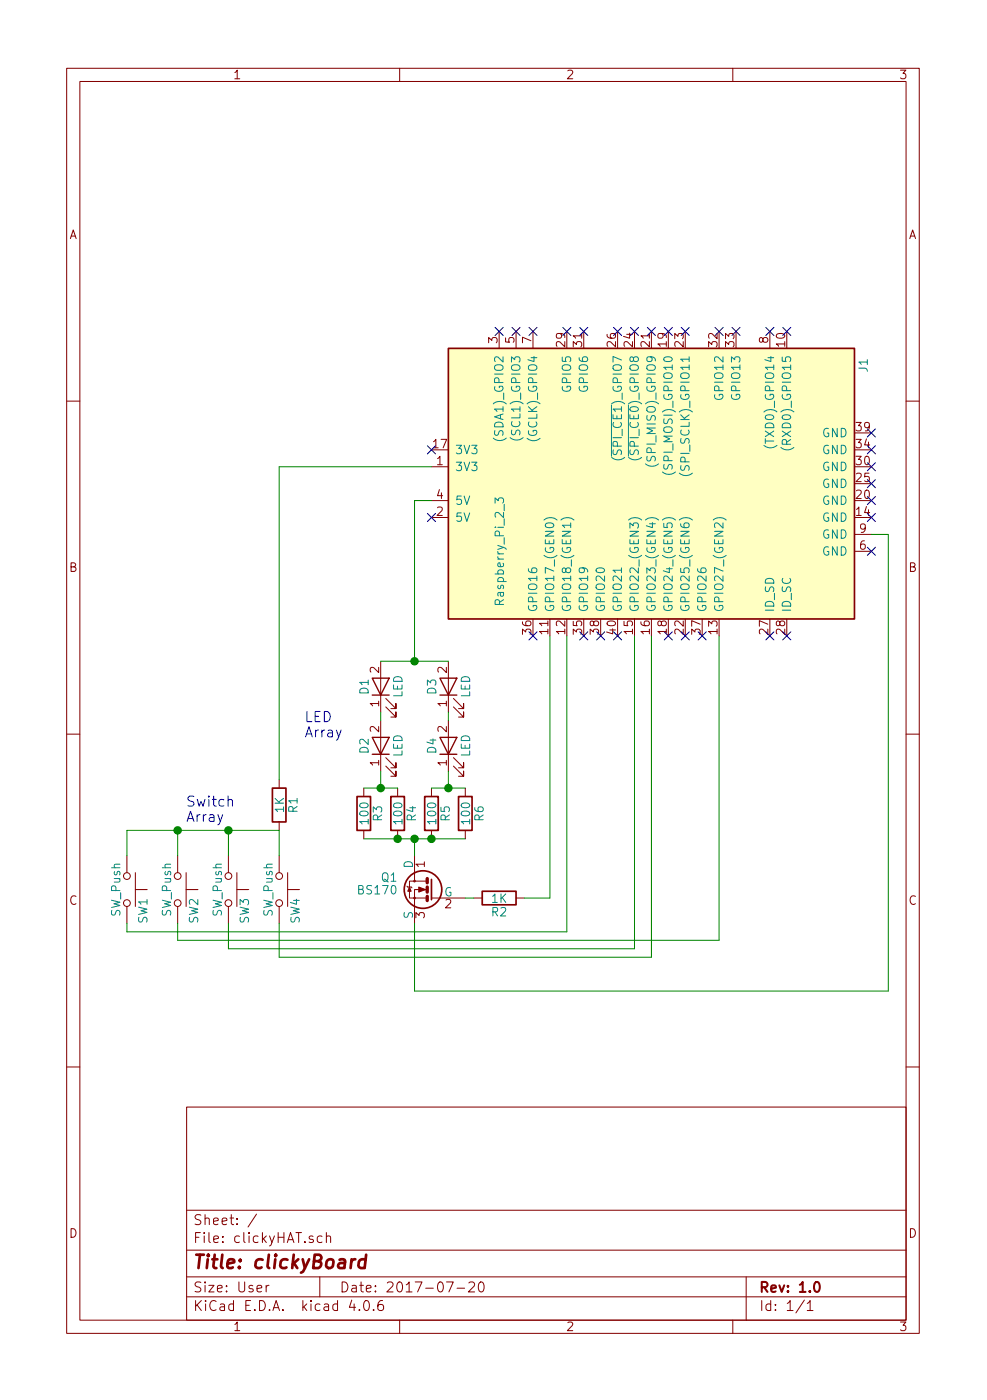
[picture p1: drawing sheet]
<svg xmlns="http://www.w3.org/2000/svg" width="148mm" height="210mm" viewBox="0 0 148 210" stroke-linecap="round" stroke-linejoin="round" font-family="sans-serif">
<g fill="none" stroke="#840000" stroke-width=".15">
<path d="M10 10.3h128v189.9h-128zM12 12.2h124v186.1h-124zM60 10.3v1.9M110 10.3v1.9M74.9 49.8v2.5M77.5 49.8v2.5M80 49.8v2.5M115.6 49.8v2.5M10 60.2h2M64.8 70.1h2.5M64.8 77.7h2.5M64.8 75.2h2.5"/>
<path d="M136 60.2h2M57.1 99.3v7.6M67.3 99.3v7.6M128.3 82.8h2.5M128.3 80.3h2.5M10 110.3h2M41.9 117.1v1.3M54.6 118.4v1.2M57.1 108.2v7.6M57.9 106.2l1.5 1.5v-.8v.8h-.7M57.9 104.9l1.5 1.5v-.7v.7h-.7M57.9 115.1l1.5 1.5v-.8v.8h-.7"/>
<path d="M57.9 113.8l1.5 1.5v-.8v.8h-.7M59.7 118.4v1.2M64.8 118.4v1.2M67.3 108.2v7.6M68.1 106.2l1.5 1.5v-.8v.8h-.8M68.1 104.9l1.5 1.5v-.7v.7h-.8M68.1 115.1l1.5 1.5v-.8v.8h-.8M68.1 113.8l1.5 1.5v-.8v.8h-.8M69.8 118.4v1.2M136 110.3h2M19 128.5v2.6M19 136.1v2.6"/>
<path d="M20.3 133.6h1.8M20.3 131.1v5M26.7 128.5v2.6M26.7 136.1v2.6M27.9 133.6h1.8M27.9 131.1v5M34.3 128.5v2.6M34.3 136.1v2.6M35.6 133.6h1.7M35.6 131.1v5M41.9 123.4v1.3M41.9 128.5v2.6"/>
<path d="M41.9 136.1v2.6M43.2 133.6h1.8M43.2 131.1v5M54.6 124.7v1.3M59.7 124.7v1.3M61.1 133.1l.1 .1h.5l.1 .1M62.2 128.5v3.8h1.8M62.2 132.3h-.7v2.6h.7v-1.3h1.8M64 134.9h-1.8v3.8M64.8 134.9h5M64.8 124.7v1.3M69.8 124.7v1.3"/>
<path d="M71.1 134.9h1.3M77.5 134.9h1.2M10 160.2h2M28 166.3h108v32h-108zM136 160.2h2M28 194.8h108M28 191.8h108M28 187.8h108M28 181.8h108M38.5 182.3l-1.3 2M40 193v1M40.4 193l-.3 .1-.1 .2"/>
<path d="M48 191.8v3M48.3 185.7l-.4-.1-.3 .3 .1 .6 .2 .1 .4-.1M49 185.7a.38 .38 0 0 1 .6 .1v.8M49 185.1v1.5M52.8 195.2l-.3 1.1h.9M53.9 196.7h.1l-.1 .1v-.1v.1M54.7 195.5a.35 .35 0 0 1 .4-.2 .35 .35 0 0 1 .3 .3 .77 .77 0 0 1-.5 1.2 .9 .9 0 0 1-.2-1.3zM56.1 196.7h.1l-.1 .1-.1-.1h.1v.1M57.4 195.3a.59 .59 0 0 0-.7 .7l.1 .7 .2 .1 .5-.1 .1-.5-.2-.2-.4-.1-.3 .3M60 198.3v1.9M67 192.5h1l-.6 1.5M68.6 193.5h1.1"/>
<path d="M70.4 192.7l.2-.2 .5 .1a.37 .37 0 0 1 .1 .6l-.9 .8h.9M72 192.7a.35 .35 0 0 1 .3-.2 .35 .35 0 0 1 .3 .3 .77 .77 0 0 1-.4 1.2 .9 .9 0 0 1-.2-1.3zM110 198.3v1.9M112 191.8v6.5M120.8 195.2l-1.3 2M121.2 195.8l.4-.5v1.5M121.2 196.8h.8"/>
<circle cx="19" cy="131.6" r=".51"/>
<circle cx="19" cy="135.6" r=".51"/>
<circle cx="26.7" cy="131.6" r=".51"/>
<circle cx="26.7" cy="135.6" r=".51"/>
<circle cx="34.3" cy="131.6" r=".51"/>
<circle cx="34.3" cy="135.6" r=".51"/>
<circle cx="41.9" cy="131.6" r=".51"/>
<circle cx="41.9" cy="135.6" r=".51"/>
<circle cx="62.2" cy="132.3" r=".13"/>
<circle cx="62.2" cy="134.9" r=".13"/>
</g>
<path d="M122.4 192.7a.35 .35 0 0 1 .3-.2 .35 .35 0 0 1 .3 .3 .77 .77 0 0 1-.4 1.2 .9 .9 0 0 1-.2-1.3z" fill="none" stroke="#840000" stroke-width=".3"/>
<path d="M54.9 189.2a.7 .7 0 0 0-1 .3l-.1 .6 .1 .2 .3 .1 .5-.1M55 188.4l-.3 2" fill="none" stroke="#840000" stroke-width=".41"/>
<path d="M67.3 52.3h61v40.7h-61z" fill="#ffffc2" stroke="#ffffc2" stroke-width=".15"/>
<g fill="none" stroke="#840000" stroke-width=".25">
<path d="M67.3 52.3h61v40.7h-61zM40.9 118.4h2v5h-2zM53.6 119.6h2v5.1h-2zM58.7 119.6h2v5.1h-2zM63.8 119.6h2v5.1h-2zM68.8 119.6h2.1v5.1h-2.1zM64.8 132.1v3M72.4 133.9h5.1v2h-5.1z"/>
<circle cx="63.5" cy="133.6" r="2.82"/>
</g>
<g fill="none" stroke="#008484" stroke-width=".15">
<path d="M74 65.8a1.51 1.51 0 0 0 2 0M74.3 75.6v-.8l.5 .4 .1-.4h.6l.1 .2v.4l-.1 .2M76.6 65.7a1.51 1.51 0 0 0 1.9 0M81.7 78.1a1.51 1.51 0 0 1 1.9 0M84.2 78.1a1.51 1.51 0 0 1 2 0M91.8 60.8v7.7M91.8 68.7a1.51 1.51 0 0 0 2 0M94.3 60.8v7.7M94.4 68.7a1.51 1.51 0 0 0 1.9 0M94.4 78.1a1.51 1.51 0 0 1 1.9 0M96.9 69.7a1.51 1.51 0 0 0 2 0M96.9 78.1a1.51 1.51 0 0 1 2 0"/>
<path d="M99.4 78.1a1.51 1.51 0 0 1 2 0M99.4 70.9a1.51 1.51 0 0 0 2 0M102 78.1a1.51 1.51 0 0 1 1.9 0M102 71.1a1.51 1.51 0 0 0 1.9 0M107.1 78.1a1.51 1.51 0 0 1 1.9 0M114.7 66.9a1.51 1.51 0 0 0 1.9 0M117.2 67.2a1.51 1.51 0 0 0 2 0"/>
</g>
<path d="M64.1 131.9v.7M64.1 133.2v.8M64.1 134.6v.6" fill="none" stroke="#840000" stroke-width=".51"/>
<g fill="#840000" stroke="#840000" stroke-width=".15">
<path d="M61.5 133.2l.2 .7h-.5z"/>
<path d="M62.9 133.2l1 .4-1 .4z"/>
</g>
<path d="M55.9 101.8h2.5l-1.3 2.6zM55.9 110.7h2.5l-1.3 2.6zM55.9 104.4h2.5M55.9 113.3h2.5M66 101.8h2.6l-1.3 2.6zM66 110.7h2.6l-1.3 2.6zM66 104.4h2.6M66 113.3h2.6" fill="none" stroke="#840000" stroke-width=".2"/>
<g fill="none" stroke="#000084" stroke-width=".15">
<path d="M74.3 49.2l1.2 1.2M75.5 49.2l-1.2 1.2M76.9 49.2l1.2 1.2M78.1 49.2l-1.2 1.2M79.4 49.2l1.2 1.2M80.6 49.2l-1.2 1.2M84.5 49.2l1.2 1.2M85.7 49.2l-1.2 1.2M87 49.2l1.2 1.2M88.2 49.2l-1.2 1.2M92.1 49.2l1.2 1.2M93.3 49.2l-1.2 1.2"/>
<path d="M94.6 49.2l1.3 1.2M95.9 49.2l-1.3 1.2M97.2 49.2l1.2 1.2M98.4 49.2l-1.2 1.2M99.7 49.2l1.2 1.2M100.9 49.2l-1.2 1.2M102.3 49.2l1.2 1.2M103.5 49.2l-1.2 1.2M107.3 49.2l1.3 1.2M108.6 49.2l-1.3 1.2M109.9 49.2l1.2 1.2M111.1 49.2l-1.2 1.2"/>
<path d="M115 49.2l1.2 1.2M116.2 49.2l-1.2 1.2M117.5 49.2l1.2 1.2M118.7 49.2l-1.2 1.2M64.2 66.9l1.2 1.3M64.2 77.1l1.2 1.2M65.4 77.1l-1.2 1.2M65.4 66.9l-1.2 1.3M130.2 66.9l1.2 1.3M130.2 69.5l1.2 1.2M130.2 74.6l1.2 1.2M130.2 77.1l1.2 1.2"/>
<path d="M130.2 72l1.2 1.2M130.2 64.4l1.2 1.2M131.4 64.4l-1.2 1.2M131.4 66.9l-1.2 1.3M131.4 69.5l-1.2 1.2M131.4 74.6l-1.2 1.2M131.4 77.1l-1.2 1.2M131.4 72l-1.2 1.2M79.4 94.9l1.2 1.2M80.6 94.9l-1.2 1.2M87 94.9l1.2 1.2M88.2 94.9l-1.2 1.2"/>
<path d="M89.6 94.9l1.2 1.2M90.8 94.9l-1.2 1.2M92.1 94.9l1.2 1.2M93.3 94.9l-1.2 1.2M99.7 94.9l1.2 1.2M100.9 94.9l-1.2 1.2M102.3 94.9l1.2 1.2M103.5 94.9l-1.2 1.2M104.8 94.9l1.2 1.2M106 94.9l-1.2 1.2M115 94.9l1.2 1.2M116.2 94.9l-1.2 1.2"/>
<path d="M117.5 94.9l1.2 1.2M118.7 94.9l-1.2 1.2M130.2 82.2l1.2 1.2M131.4 82.2l-1.2 1.2"/>
</g>
<g fill="none" stroke="#008400" stroke-width=".15">
<path d="M64.8 70.1h-22.9v47M64.8 75.2h-2.6v24.1M57.1 99.3h10.2M82.5 95.5v39.4h-3.8M85.1 95.5v44.4h-66.1v-1.2M95.2 95.5v47h-60.9v-3.8M97.8 95.5v48.3h-55.9v-5.1M107.9 95.5v45.7h-81.2v-2.5M130.8 80.3h2.5v68.5h-71.1v-10.1M54.6 118.4h5.1M57.1 106.9v1.3M57.1 115.8v2.6"/>
<path d="M64.8 118.4h5M67.3 106.9v1.3M67.3 115.8v2.6M19 128.5v-3.8h22.9v3.8M26.7 124.7v3.8M34.3 124.7v3.8M54.6 126h15.2M62.2 126v2.5M69.8 134.9h1.3"/>
</g>
<g fill="#008400" stroke="#008400" stroke-width=".25">
<circle cx="62.2" cy="99.3" r=".51"/>
<circle cx="67.3" cy="118.4" r=".51"/>
<circle cx="57.2" cy="118.4" r=".51"/>
<circle cx="59.7" cy="126" r=".51"/>
<circle cx="64.8" cy="126" r=".51"/>
<circle cx="62.2" cy="126" r=".51"/>
<circle cx="34.3" cy="124.7" r=".51"/>
<circle cx="26.7" cy="124.7" r=".51"/>
</g>
<path d="M34.2 120.2a.38 .38 0 0 1 .7 .1v.8" fill="none" stroke="#0000c2" stroke-width=".15"/>
<text font-size="2.8" fill="#840000" x="29" y="190.5">Title: clickyBoard</text>
<g font-size="2.1" fill="#0000c2">
<text x="45.7" y="108.5">LED</text>
<text x="45.7" y="110.7">Array</text>
<text x="27.9" y="121.2">Switch</text>
<text x="27.9" y="123.4">Array</text>
</g>
<g font-size="2.1" fill="#840000">
<text x="29" y="184">Sheet: /</text>
<text x="29" y="186.7">File: clickyHAT.sch</text>
<text x="29" y="196.9">KiCad E.D.A. kicad 4.0.6</text>
<text x="29" y="194.1">Size: User</text>
<text x="51" y="194.1">Date: 2017-07-20</text>
<text x="114" y="194.1">Rev: 1.0</text>
<text x="114" y="196.9">Id: 1/1</text>
</g>
<g font-size="1.8" fill="#840000">
<text x="35" y="11.9">1</text>
<text x="85" y="11.9">2</text>
<text x="135" y="11.9">3</text>
<text x="10.4" y="35.9">A</text>
<text x="136.4" y="35.9">A</text>
<text x="74.7" y="51.5" transform="rotate(-90 74.7 51.5)">3</text>
<text x="77.2" y="51.5" transform="rotate(-90 77.2 51.5)">5</text>
<text x="79.8" y="51.5" transform="rotate(-90 79.8 51.5)">7</text>
<text x="84.8" y="52" transform="rotate(-90 84.8 52)">29</text>
<text x="87.4" y="52" transform="rotate(-90 87.4 52)">31</text>
<text x="92.5" y="52" transform="rotate(-90 92.5 52)">26</text>
<text x="95" y="52" transform="rotate(-90 95 52)">24</text>
<text x="97.5" y="52" transform="rotate(-90 97.5 52)">21</text>
<text x="100.1" y="52" transform="rotate(-90 100.1 52)">19</text>
<text x="102.6" y="52" transform="rotate(-90 102.6 52)">23</text>
<text x="107.7" y="52" transform="rotate(-90 107.7 52)">32</text>
<text x="110.2" y="52" transform="rotate(-90 110.2 52)">33</text>
<text x="115.3" y="51.5" transform="rotate(-90 115.3 51.5)">8</text>
<text x="117.9" y="52" transform="rotate(-90 117.9 52)">10</text>
<text x="128.6" y="64.8">39</text>
<text x="65.1" y="67.3">17</text>
<text x="65.6" y="69.8">1</text>
<text x="128.6" y="69.8">30</text>
<text x="128.6" y="67.3">34</text>
<text x="65.6" y="77.5">2</text>
<text x="65.6" y="74.9">4</text>
<text x="128.6" y="74.9">20</text>
<text x="128.6" y="77.5">14</text>
<text x="128.6" y="72.4">25</text>
<text x="129.1" y="82.5">6</text>
<text x="129.1" y="80">9</text>
<text x="10.4" y="85.9">B</text>
<text x="136.4" y="85.9">B</text>
<text x="79.8" y="95.2" transform="rotate(-90 79.8 95.2)">36</text>
<text x="82.3" y="95.2" transform="rotate(-90 82.3 95.2)">11</text>
<text x="84.8" y="95.2" transform="rotate(-90 84.8 95.2)">12</text>
<text x="87.4" y="95.2" transform="rotate(-90 87.4 95.2)">35</text>
<text x="89.9" y="95.2" transform="rotate(-90 89.9 95.2)">38</text>
<text x="92.5" y="95.2" transform="rotate(-90 92.5 95.2)">40</text>
<text x="95" y="95.2" transform="rotate(-90 95 95.2)">15</text>
<text x="97.5" y="95.2" transform="rotate(-90 97.5 95.2)">16</text>
<text x="100.1" y="95.2" transform="rotate(-90 100.1 95.2)">18</text>
<text x="102.6" y="95.2" transform="rotate(-90 102.6 95.2)">22</text>
<text x="105.2" y="95.2" transform="rotate(-90 105.2 95.2)">37</text>
<text x="107.7" y="95.2" transform="rotate(-90 107.7 95.2)">13</text>
<text x="115.3" y="95.2" transform="rotate(-90 115.3 95.2)">27</text>
<text x="117.9" y="95.2" transform="rotate(-90 117.9 95.2)">28</text>
<text x="56.9" y="101.1" transform="rotate(-90 56.9 101.1)">2</text>
<text x="67.1" y="101.1" transform="rotate(-90 67.1 101.1)">2</text>
<text x="56.9" y="106.1" transform="rotate(-90 56.9 106.1)">1</text>
<text x="67.1" y="106.1" transform="rotate(-90 67.1 106.1)">1</text>
<text x="56.9" y="110" transform="rotate(-90 56.9 110)">2</text>
<text x="67.1" y="110" transform="rotate(-90 67.1 110)">2</text>
<text x="56.9" y="115" transform="rotate(-90 56.9 115)">1</text>
<text x="67.1" y="115" transform="rotate(-90 67.1 115)">1</text>
<text x="63.8" y="130.3" transform="rotate(-90 63.8 130.3)">1</text>
<text x="10.4" y="135.9">C</text>
<text x="63.8" y="137.9" transform="rotate(-90 63.8 137.9)">3</text>
<text x="66.8" y="136.4">2</text>
<text x="136.4" y="135.9">C</text>
<text x="10.4" y="185.9">D</text>
<text x="136.4" y="185.9">D</text>
<text x="35" y="199.9">1</text>
<text x="85" y="199.9">2</text>
<text x="135" y="199.9">3</text>
</g>
<g font-size="1.8" fill="#008484">
<text x="85.7" y="58.7" transform="rotate(-90 85.7 58.7)">GPIO5</text>
<text x="88.3" y="58.7" transform="rotate(-90 88.3 58.7)">GPIO6</text>
<text x="108.6" y="59.7" transform="rotate(-90 108.6 59.7)">GPIO12</text>
<text x="111.1" y="59.7" transform="rotate(-90 111.1 59.7)">GPIO13</text>
<text x="130.3" y="55.8" transform="rotate(-90 130.3 55.8)">J1</text>
<text x="75.6" y="65.6" transform="rotate(-90 75.6 65.6)">(SDA1)_GPIO2</text>
<text x="78.1" y="65.4" transform="rotate(-90 78.1 65.4)">(SCL1)_GPIO3</text>
<text x="80.6" y="65.9" transform="rotate(-90 80.6 65.9)">(GCLK)_GPIO4</text>
<text x="123.3" y="65.7">GND</text>
<text x="68.3" y="70.7">3V3</text>
<text x="68.3" y="68.2">3V3</text>
<text x="93.3" y="68.2" transform="rotate(-90 93.3 68.2)">(SPI_CE1)_GPIO7</text>
<text x="95.9" y="68.2" transform="rotate(-90 95.9 68.2)">(SPI_CE0)_GPIO8</text>
<text x="98.4" y="69.3" transform="rotate(-90 98.4 69.3)">(SPI_MISO)_GPIO9</text>
<text x="101" y="70.3" transform="rotate(-90 101 70.3)">(SPI_MOSI)_GPIO10</text>
<text x="103.5" y="70.5" transform="rotate(-90 103.5 70.5)">(SPI_SCLK)_GPIO11</text>
<text x="116.2" y="66.4" transform="rotate(-90 116.2 66.4)">(TXD0)_GPIO14</text>
<text x="118.7" y="66.6" transform="rotate(-90 118.7 66.6)">(RXD0)_GPIO15</text>
<text x="123.3" y="70.7">GND</text>
<text x="123.3" y="68.2">GND</text>
<text x="68.3" y="75.8">5V</text>
<text x="123.3" y="75.8">GND</text>
<text x="123.3" y="73.3">GND</text>
<text x="68.3" y="78.4">5V</text>
<text x="123.3" y="83.4">GND</text>
<text x="123.3" y="80.9">GND</text>
<text x="123.3" y="78.4">GND</text>
<text x="75.6" y="90.5" transform="rotate(-90 75.6 90.5)">Raspberry_Pi_2_3</text>
<text x="80.6" y="91.9" transform="rotate(-90 80.6 91.9)">GPIO16</text>
<text x="83.2" y="91.9" transform="rotate(-90 83.2 91.9)">GPIO17_(GEN0)</text>
<text x="85.7" y="91.9" transform="rotate(-90 85.7 91.9)">GPIO18_(GEN1)</text>
<text x="88.3" y="91.9" transform="rotate(-90 88.3 91.9)">GPIO19</text>
<text x="90.8" y="91.9" transform="rotate(-90 90.8 91.9)">GPIO20</text>
<text x="93.3" y="91.9" transform="rotate(-90 93.3 91.9)">GPIO21</text>
<text x="95.9" y="91.9" transform="rotate(-90 95.9 91.9)">GPIO22_(GEN3)</text>
<text x="98.4" y="91.9" transform="rotate(-90 98.4 91.9)">GPIO23_(GEN4)</text>
<text x="101" y="91.9" transform="rotate(-90 101 91.9)">GPIO24_(GEN5)</text>
<text x="103.5" y="91.9" transform="rotate(-90 103.5 91.9)">GPIO25_(GEN6)</text>
<text x="106" y="91.9" transform="rotate(-90 106 91.9)">GPIO26</text>
<text x="108.6" y="91.9" transform="rotate(-90 108.6 91.9)">GPIO27_(GEN2)</text>
<text x="116.2" y="91.9" transform="rotate(-90 116.2 91.9)">ID_SD</text>
<text x="118.7" y="91.9" transform="rotate(-90 118.7 91.9)">ID_SC</text>
<text x="55.3" y="104.2" transform="rotate(-90 55.3 104.2)">D1</text>
<text x="60.4" y="104.8" transform="rotate(-90 60.4 104.8)">LED</text>
<text x="65.5" y="104.2" transform="rotate(-90 65.5 104.2)">D3</text>
<text x="70.6" y="104.8" transform="rotate(-90 70.6 104.8)">LED</text>
<text x="55.3" y="113.1" transform="rotate(-90 55.3 113.1)">D2</text>
<text x="60.4" y="113.7" transform="rotate(-90 60.4 113.7)">LED</text>
<text x="65.5" y="113.1" transform="rotate(-90 65.5 113.1)">D4</text>
<text x="70.6" y="113.7" transform="rotate(-90 70.6 113.7)">LED</text>
<text x="42.6" y="122" transform="rotate(-90 42.6 122)">1K</text>
<text x="44.7" y="122" transform="rotate(-90 44.7 122)">R1</text>
<text x="55.3" y="123.6" transform="rotate(-90 55.3 123.6)">100</text>
<text x="57.4" y="123.3" transform="rotate(-90 57.4 123.3)">R3</text>
<text x="60.4" y="123.6" transform="rotate(-90 60.4 123.6)">100</text>
<text x="62.4" y="123.3" transform="rotate(-90 62.4 123.3)">R4</text>
<text x="65.5" y="123.6" transform="rotate(-90 65.5 123.6)">100</text>
<text x="67.5" y="123.3" transform="rotate(-90 67.5 123.3)">R5</text>
<text x="70.6" y="123.6" transform="rotate(-90 70.6 123.6)">100</text>
<text x="72.6" y="123.3" transform="rotate(-90 72.6 123.3)">R6</text>
<text x="62" y="130.4" transform="rotate(-90 62 130.4)">D</text>
<text x="18.1" y="137.7" transform="rotate(-90 18.1 137.7)">SW_Push</text>
<text x="25.7" y="137.7" transform="rotate(-90 25.7 137.7)">SW_Push</text>
<text x="33.3" y="137.7" transform="rotate(-90 33.3 137.7)">SW_Push</text>
<text x="40.9" y="137.7" transform="rotate(-90 40.9 137.7)">SW_Push</text>
<text x="53.9" y="134.3">BS170</text>
<text x="57.3" y="132.4">Q1</text>
<text x="62" y="138" transform="rotate(-90 62 138)">S</text>
<text x="66.6" y="134.6">G</text>
<text x="73.8" y="137.6">R2</text>
<text x="73.8" y="135.6">1K</text>
<text x="22.1" y="138.7" transform="rotate(-90 22.1 138.7)">SW1</text>
<text x="29.7" y="138.7" transform="rotate(-90 29.7 138.7)">SW2</text>
<text x="37.4" y="138.7" transform="rotate(-90 37.4 138.7)">SW3</text>
<text x="45" y="138.7" transform="rotate(-90 45 138.7)">SW4</text>
</g>
</svg>
